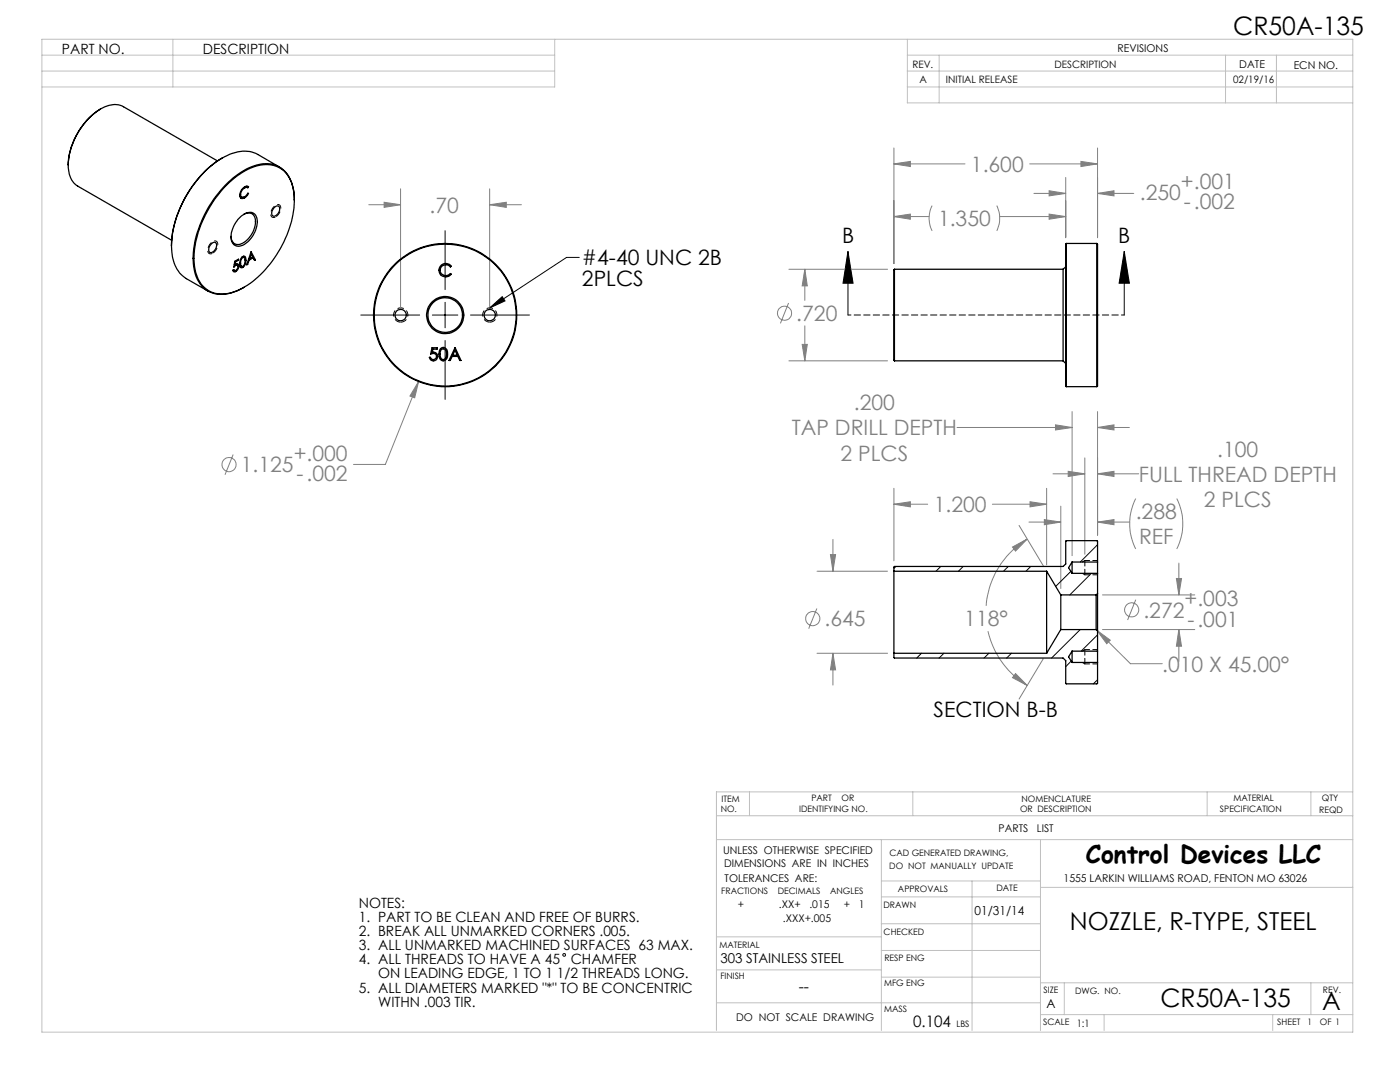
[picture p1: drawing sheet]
<svg xmlns="http://www.w3.org/2000/svg" width="279mm" height="216mm" viewBox="0 0 279 216" stroke-linecap="round" stroke-linejoin="round" font-family="sans-serif">
<g fill="none" stroke="#808080" stroke-width=".2">
<path d="M79.9 37.7v23.9M97.7 37.7v23.9M178.4 32.7l3.3-.5v1zM178.4 29.5v23.1M178.4 32.7h14.2M205.5 32.7h13.5M206.3 38.6h6.4M209.4 38.1l3.3 .5-3.3 .5zM212.7 35.4v12M215.7 32.2l3.3 .5-3.3 .5zM219 38.6l3.3-.5v1zM219 29.5v17.9"/>
<path d="M219 38.6h7.3M73.6 40.9h6.3M76.7 40.4l3.2 .5-3.2 .5zM97.7 40.9l3.3-.5v1zM97.7 40.9h6.4M157.4 53.7h19.7M160.6 53.7l.5 3.3h-1zM160.6 53.7v6.2M178.4 43.2l3.3-.5v1zM178.4 43.2h7M186 41a5.6 5.6 0 0 0 0 5.1M198.9 41a5.9 5.9 0 0 1 0 5.1"/>
<path d="M199.5 43.2h13.2M209.4 42.7l3.3 .5-3.3 .5zM83.5 76.1l-.7 3.3-1-.4zM83.5 76.1l-6.6 16.6h-6.3M157.4 60.5l-1.6 4M157.4 72h19.7M160.1 68.7h1l-.5 3.3zM160.6 65v7M46.5 90.7l-1.6 4M178.4 97.4v14.5M191 85.3h23M208.9 97.4v15.3"/>
<path d="M210.1 94.5h6.4M210.6 84.8l3.4 .5-3.4 .5zM213.2 94.1l3.3 .4-3.3 .6zM214 82.1v28.8M216.5 91.4v19.2M219 85.3l3.3-.5v1zM219 94.5l3.3-.4v1zM219 82.1v24.7M219 85.3h6.4M219 94.5h8.3M226.7 99.5a11.1 11.1 0 0 0 0 10M234.8 99.5a11.1 11.1 0 0 1 0 10"/>
<path d="M163.1 114h14M165.7 110.7h1.1l-.6 3.3zM166.2 107.6v6.4M178.4 100.6l3.3-.5v1zM178.4 100.6h6.7M198 100.6h10.9M202.1 109.1l2.9-1.5-2.3 2.4zM203.4 104.8l4.8 8.1M205 107.6a17.2 17.2 0 0 0-8.2 13.3M205.4 104.2h6.3M205.6 100.1l3.3 .5-3.3 .5zM208.4 103.7l3.3 .5-3.3 .5z"/>
<path d="M211.7 101v16.4M219 104.2l3.3-.5v1zM219 104.2h6.5M220 118.7h18.4M226.7 119.7l-1.7 4M234.8 115.4h1l-.5 3.3zM235.3 112.4v6.3M163 121.4l-1.6 4M163.1 130.4h14M166.2 130.4l.6 3.3h-1.1zM166.2 130.4v6.3M197.2 125.9a17.2 17.2 0 0 0 7.8 10.9"/>
<path d="M202.7 134.4l2.3 2.4-2.9-1.6zM208.2 131.4l-4.8 8.1M218.9 125.8l2.7 1.9-.7 .7zM218.9 125.8l6.7 6.6h6.4M220 125.6h18.4M235.3 125.6l.5 3.3h-1zM235.3 125.6v6.4"/>
<circle cx="156.6" cy="62.5" r="1.41"/>
<circle cx="45.7" cy="92.7" r="1.42"/>
<circle cx="162.2" cy="123.4" r="1.41"/>
<circle cx="225.8" cy="121.7" r="1.41"/>
</g>
<g fill="none" stroke="#000" stroke-width=".2">
<path d="M88.8 46v11.8M115.6 51.4h-2.5l-15.4 10.1M169.2 50.2l1.1 6.3h-2.1zM169.2 50.2v12.7M224.4 50.2l1 6.3h-2.1zM224.4 50.2v12.7M72 62.9h11.7M86.3 62.9h5.1M88.8 60.3v5.1M88.8 67.9v11.8M93.9 62.9h11.8M97.7 61.5l2.5-2.3 .6 .8z"/>
<circle cx="112.6" cy="190.5" r=".26"/>
</g>
<path d="M80 64.3a1.42 1.42 0 0 1-1.3-2.1 1.42 1.42 0 0 1 2.4-.2 1.42 1.42 0 0 1-1 2.3h-.1M97.8 64.3a1.42 1.42 0 0 1-1.3-2.1 1.42 1.42 0 0 1 2.4-.2 1.42 1.42 0 0 1-1 2.3h-.1" fill="none" stroke="#000" stroke-width=".2" stroke-dasharray="1.3 .6" stroke-linecap="butt"/>
<path d="M42.5 50.5a.7 .7 0 0 1-1-.1 .7 .7 0 0 1 0-.9 1.51 1.51 0 0 1 1.7-1.3 1.73 1.73 0 0 1-.7 2.3M55 43.3a.7 .7 0 0 1-.9-.1 .7 .7 0 0 1 0-1 1.51 1.51 0 0 1 1.7-1.3 1.73 1.73 0 0 1-.8 2.4" fill="none" stroke="#000" stroke-width=".2" stroke-dasharray="1.3 .6" stroke-dashoffset="-.1" stroke-linecap="butt"/>
<path d="M224.4 62.9h-55.1" fill="none" stroke="#000" stroke-width=".2" stroke-dasharray="1.3 .6" stroke-dashoffset=".7"/>
<g fill="none" stroke="#c0c0c0" stroke-width=".2">
<path d="M8.4 7.8h261.6v198.2h-261.6zM8.4 11h102.3M8.4 14.2h102.3M34.5 7.8v9.6M110.7 7.8v9.6h-102.3M181.1 11h88.9M181.1 14.2h88.9M181.1 17.4h88.9M181.1 7.8v12.7h88.9M187.4 11v9.5M244.6 11v9.5M254.7 11v9.5"/>
<path d="M149.6 158v4.8M182.2 158v4.8M240.9 158v4.8M261.6 158v4.8M270 158h-127v47.6M143 167.5h127M143 162.8h127M175.9 167.5v38.1M175.9 179h31.7M175.9 175.8h31.7M194 175.8v29.8M207.6 167.5v38.1"/>
<path d="M207.6 177.1h62.4M143 193.5h32.9M143 186.9h32.9M175.9 195h31.7M175.9 189.7h31.7M175.9 184.3h31.7M207.6 196.1h62.4M212.4 196.1v6.4M261.6 196.1v6.4M143 200.1h64.6M207.6 202.5h62.4M220.3 202.5v3.1"/>
<path d="M254 202.5v3.1"/>
</g>
<path d="M216.5 111.8v2.9M216.5 129.6v2.9" fill="none" stroke="#000" stroke-width=".2" stroke-dasharray="1.3 .6" stroke-dashoffset=".2"/>
<path d="M219 114.7h-2.5M219 111.8h-2.5M219 132.5h-2.5M219 129.6h-2.5" fill="none" stroke="#000" stroke-width=".2" stroke-dasharray="1.3 .6" stroke-dashoffset=".3"/>
<path d="M216.5 111.8l-.5 .3M216.5 114.7l-.5-.3M216.5 129.6l-.5 .3M216.5 132.5l-.5-.3" fill="none" stroke="#000" stroke-width=".2" stroke-dasharray="1.3 .6"/>
<path d="M224.4 50.2l1 6.3h-2.1zM169.2 50.2l1.1 6.3h-2.1z" fill="#000"/>
<path d="M83.5 76.1l-1.7 2.9 1 .4zM76.7 40.4l3.2 .5-3.2 .5zM97.7 40.9l3.3-.5v1zM178.4 32.7l3.3-.5v1zM215.7 32.2l3.3 .5-3.3 .5zM209.4 38.1l3.3 .5-3.3 .5zM219 38.6l3.3-.5v1zM160.6 53.7l.5 3.3h-1zM160.1 68.7h1l-.5 3.3zM209.4 42.7l3.3 .5-3.3 .5zM178.4 43.2l3.3-.5v1zM165.7 110.7h1.1l-.6 3.3zM166.2 130.4l.6 3.3h-1.1zM202.1 109.1l2.9-1.5-2.3 2.4zM202.7 134.4l2.3 2.4-2.9-1.6zM208.4 103.7l3.3 .5-3.3 .5zM219 104.2l3.3-.5v1zM210.6 84.8l3.4 .5-3.4 .5zM219 85.3l3.3-.5v1zM213.2 94.1l3.3 .4-3.3 .6zM219 94.5l3.3-.4v1zM218.9 125.8l2.7 1.9-.7 .7zM178.4 100.6l3.3-.5v1zM205.6 100.1l3.3 .5-3.3 .5zM234.8 115.4h1l-.5 3.3zM235.3 125.6l.5 3.3h-1z" fill="#808080"/>
<path d="M97.7 61.5l2.5-2.3 .6 .8z" fill="#000"/>
<g fill="none" stroke="#000" stroke-width=".25">
<path d="M20.1 21.7a14.1 14.1 0 0 0-6.5 11.2M43.4 32.1l-18.7-10.8a5.1 5.1 0 0 0-5.5 1 14.3 14.3 0 0 0-5.6 11.1 4.5 4.5 0 0 0 1.9 3.7l18.8 10.8M44.3 31.5a22.1 22.1 0 0 0-10.1 17.5M45.2 36.9a11.8 11.8 0 0 1 8.2-4.1 5.2 5.2 0 0 1 5.1 4.6 18.6 18.6 0 0 1-3.3 13.5 17.4 17.4 0 0 1-9 7.5 5.4 5.4 0 0 1-7.3-4.6 18 18 0 0 1 2.8-12.2 25.2 25.2 0 0 1 3.5-4.7zM47.9 39.1l.3 .2M47.9 38.8h.1M48 38.8a.45 .45 0 0 0 .5 .6l.5-.3 .5-.5h.1l-.8 .9M48.3 39.3l-.3 .1M48.6 39.3l.2 .2M48.6 37.4l.2 .1M48.8 37.5l-.6 .7-.2 .6M49 37.2v.1"/>
<path d="M49 37.2l.4 .2M49.2 37.1l-.1 .2M49.4 37.2l.2 .1M49.6 37.3a1.31 1.31 0 0 0-1.7 1.3 .65 .65 0 0 0 .1 .8 .65 .65 0 0 0 .8 .1M49.6 37.3l-.1 .2h-.7M55.8 33.3l-4.3-2.5a6.7 6.7 0 0 0-6.6 .5 21.7 21.7 0 0 0-9.8 12.5 12.8 12.8 0 0 0 .2 9.9l.5 .8 1 .9 4.7 2.7M58.7 40a7.3 7.3 0 0 0-2.9-6.7 6.8 6.8 0 0 0-6.6 .4 21.9 21.9 0 0 0-10.6 18.4 6.7 6.7 0 0 0 3.3 6.2 7.6 7.6 0 0 0 6.8-1M42.2 48.6a.59 .59 0 0 1 .8-.2 .59 .59 0 0 1 .2 .9 1.16 1.16 0 0 1-1.4 1 1.3 1.3 0 0 1 .4-1.7zM46.5 54h.2l.4 .2M46.6 53.9l.1 .1M46.7 52.8l.4 .2M46.8 52.2l.2 .1"/>
<path d="M47 52.3l-.1 .6 .2-.2M47.1 53l.2-.1a.67 .67 0 0 1 .1 .7 .67 .67 0 0 1-.7 .3v-.1l-.2 .1 .1 .3h.5M47.1 52.7h.5l.1 .4M47.1 52.7l.3 .2M47.3 52.7v.2M47.4 51.8l.2 .1M47.4 53l.3 .1M47.6 51.9v-.2l-.8 .4-.1 1.2 .4-.3M47.6 51.9l-.6 .4M47.7 53.1l-.3 .7-.3 .4M47.7 43.5a2.59 2.59 0 0 1 2.8-1 2.45 2.45 0 0 1 .6 3.1 4.6 4.6 0 0 1-3.6 3.5 1.77 1.77 0 0 1-1.4-2.3 5.9 5.9 0 0 1 1.6-3.3zM47.9 53l.3 .2"/>
<path d="M47.9 52.4l.1 .1M48.1 53.2h-.2M48.1 53.2l.4 .2M48.1 53.1v.1M48.3 51.3l.2 .1M48.5 51.4h.2a1.18 1.18 0 0 1-.5 1.8l-.2-.7M48.5 51.4l-.3 .4-.2 .7M48.6 51.1l.1 .3-.3-.2M48.6 42.8a1.44 1.44 0 0 1 1.7-.1 1.44 1.44 0 0 1 .7 1.5 5 5 0 0 1-3.3 4.6 1.47 1.47 0 0 1-1.6-1.6M48.9 51.8l.2 .1M49.1 51.9l-.1 .8-.5 .7M49.1 51.9v-.2a.47 .47 0 0 0-.4-.6 .47 .47 0 0 0-.5 .4 2.09 2.09 0 0 0-.2 1.9h.5"/>
<path d="M49.3 52.7h.1M49.6 51.9h.1M49.7 51.6h.1M49.7 51.9l-.3 .8M50 50.6l.1 .1M50.1 50.7l-.3 .9M50.1 50.7l.3 .6-.6 .3M50.3 51.3l.2 .1M50.4 51.3l.1 .1M50.5 51.4l-.8 .5M50.5 51.4l.3 .6 .2-.1M50.6 51.7l.4 .2"/>
<path d="M51 51.9l-.9-1.6-.9 2.5 .2-.1M54.8 41.4a.57 .57 0 0 1 .7-.3 .57 .57 0 0 1 .3 .7 1.2 1.2 0 0 1-1.4 1.2 1.29 1.29 0 0 1 .4-1.6zM88.1 52.9a1.36 1.36 0 0 1 2 .2l-.2 .2a1.13 1.13 0 0 0-1.7-.2 1.13 1.13 0 0 0 0 1.7 1.13 1.13 0 0 0 1.7-.2l.2 .1a1.36 1.36 0 0 1-2.1 .2 1.36 1.36 0 0 1 .1-2zM178.5 53.7v18.3M178.5 53.7l-.1 .2v18l.1 .1M178.5 53.7h33.7M212.2 53.7v18.3M212.7 53.2l-.5 .5M212.8 48.6v28.6M212.8 48.6l-.1 .1v28.3l.1 .2M212.8 48.6h6.1M218.9 48.6v28.6"/>
<path d="M218.9 48.6l.1 .1v28.3l-.1 .2M86.2 69.4h1v.3h-.8l-.1 .6a.83 .83 0 0 1 1 .6 .83 .83 0 0 1-.6 1.1 .83 .83 0 0 1-1-.7h.2a.61 .61 0 0 0 .8 .4 .61 .61 0 0 0 .3-.8 .61 .61 0 0 0-.8-.3l-.3 .1zM87.9 69.6a.92 .92 0 0 1 1.1 0 .92 .92 0 0 1 .3 1.1 .9 .9 0 0 1-.3 1.1 .9 .9 0 0 1-1.2-.3l-.2-.8zM88 69.8a.61 .61 0 0 1 .7-.1 .61 .61 0 0 1 .4 .6v.4a.73 .73 0 0 1-.1 .8 .73 .73 0 0 1-.9 .1 1.75 1.75 0 0 1-.1-1.8zM90.8 69.4l1.2 2.5h-.2l-.4-.8h-1.2l-.3 .8h-.3zM90.8 69.9l.5 1h-1zM178.5 72h33.7M212.2 72l.5 .5M212.8 77.2h6.1M178.4 114v16.4M178.4 114h30.5M208.9 114v16.4"/>
<path d="M208.9 114l2.8 4.7M211.7 118.7v6.9M211.7 118.7h7.1M214 112.1v2.3M214 112.1h5M214 112.1l-.7 1.2 .7 1.1M214 114.4h5M218.8 118.7v6.9M219 118.5v7.4M219 112.1v2.3M219 112.1v-4.1l-.1-.1h-6.1l-.1 .1v4.5l-.5 .5h-33.7l-.1 1M219 114.4v4.1"/>
<path d="M219 118.5l-.2 .2M178.4 130.4l.1 .9h33.7l.5 .5v4.5l.1 .2h6.1l.1-.2v-4.1M178.4 130.4h30.5M211.7 125.6l-2.8 4.8M211.7 125.6h7.1M214 129.9v2.3M214 132.2h5M214 129.9h5M214 129.9l-.7 1.2 .7 1.1M218.8 125.6l.2 .3M219 129.9v2.3M219 125.9v4"/>
<circle cx="79.9" cy="62.9" r="1.13"/>
<circle cx="88.8" cy="62.9" r="3.5"/>
<circle cx="88.8" cy="62.9" r="14.3"/>
<circle cx="88.8" cy="62.9" r="14.2"/>
<circle cx="88.9" cy="62.9" r="3.7"/>
<circle cx="97.7" cy="62.9" r="1.13"/>
</g>
<g fill="none" stroke="#000" stroke-width=".2">
<path d="M178.8 113l-.4 .4M187.7 113l-.9 1M192.2 113l-.9 1M201.2 113l-.9 1M205.7 113l-.9 1M213.7 114l-3 3M217.8 114.4l-4.3 4.3M219 108.7l-3.4 3.4M183.9 130.4l-.9 .9M188.4 130.4l-1 .9M197.3 130.4l-.9 .9M201.9 130.4l-1 .9"/>
<path d="M213.8 131.9l-1.1 1.1M215.6 125.6l-5.7 5.7M219 135.6l-.8 .9M219 126.7l-3.2 3.2"/>
</g>
<g font-size="5.1">
<text x="246.1" y="6.9">CR50A-135</text>
<text x="231.6" y="200.9">CR50A-135</text>
<text x="263.8" y="201.6">A</text>
</g>
<g font-size="4.9">
<text x="216.7" y="172.2">Control Devices LLC</text>
<text x="213.5" y="185.6">NOZZLE, R-TYPE, STEEL</text>
</g>
<g font-size="4.2" fill="#808080">
<text x="193.8" y="34.3">1.600</text>
<text x="227.5" y="39.9">.250</text>
<text x="235.7" y="37.7">+.001</text>
<text x="236.3" y="41.8">-.002</text>
<text x="85.7" y="42.4">.70</text>
<text x="187.2" y="45.1">1.350</text>
<text x="158.9" y="64">.720</text>
<text x="170.4" y="81.8">.200</text>
<text x="158" y="86.9">TAP DRILL DEPTH</text>
<text x="48.1" y="94.2">1.125</text>
<text x="58.6" y="92">+.000</text>
<text x="167.7" y="91.9">2 PLCS</text>
<text x="242.9" y="91.1">.100</text>
<text x="59.2" y="96.1">-.002</text>
<text x="227.3" y="96.1">FULL THREAD DEPTH</text>
<text x="240.3" y="101.2">2 PLCS</text>
<text x="186.3" y="102.2">1.200</text>
<text x="226.7" y="103.6">.288</text>
<text x="227.3" y="108.6">REF</text>
<text x="164.5" y="125">.645</text>
<text x="192.5" y="125">118°</text>
<text x="228.2" y="123.2">.272</text>
<text x="236.4" y="121">+.003</text>
<text x="237" y="125.1">-.001</text>
<text x="232" y="134">.010 X 45.00°</text>
</g>
<g font-size="4.2">
<text x="116.1" y="52.9">#4-40 UNC 2B</text>
<text x="168.1" y="48.4">B</text>
<text x="223.2" y="48.4">B</text>
<text x="116.1" y="57.1">2PLCS</text>
<text x="186.3" y="143.2">SECTION B-B</text>
</g>
<text font-size="3.2" x="159.4" y="198">--</text>
<text font-size="3.1" x="182.2" y="204.8">0.104</text>
<g font-size="2.8">
<text x="12.4" y="10.7">PART NO.</text>
<text x="40.5" y="10.7">DESCRIPTION</text>
<text x="71.6" y="181.1">NOTES:</text>
<text x="71.6" y="183.9">1. PART TO BE CLEAN AND FREE OF BURRS.</text>
<text x="71.6" y="186.8">2. BREAK ALL UNMARKED CORNERS .005.</text>
<text x="71.6" y="189.6">3. ALL UNMARKED MACHINED SURFACES 63 MAX.</text>
<text x="71.6" y="192.4">4. ALL THREADS TO HAVE A 45</text>
<text x="75.4" y="195.2">ON LEADING EDGE, 1 TO 1 1/2 THREADS LONG.</text>
<text x="113.9" y="192.4">CHAMFER</text>
<text x="71.6" y="198">5. ALL DIAMETERS MARKED &quot;*&quot; TO BE CONCENTRIC</text>
<text x="75.5" y="200.9">WITHN .003 TIR.</text>
</g>
<text font-size="2.7" x="143.8" y="192.2">303 STAINLESS STEEL</text>
<g font-size="2.5">
<text x="194.5" y="182.5">01/31/14</text>
<text x="208.9" y="201.2">A</text>
</g>
<g font-size="2.1">
<text x="223" y="10.4">REVISIONS</text>
<text x="247.3" y="13.6">DATE</text>
<text x="258.2" y="13.8">ECN NO.</text>
<text x="199.3" y="166.1">PARTS</text>
<text x="207" y="166.1">LIST</text>
<text x="144.3" y="170.3">UNLESS OTHERWISE SPECIFIED</text>
<text x="144.5" y="173">DIMENSIONS ARE IN INCHES</text>
<text x="144.6" y="175.9">TOLERANCES ARE:</text>
<text x="212.3" y="176">1555 LARKIN WILLIAMS ROAD, FENTON MO 63026</text>
<text x="147.3" y="181.2">+</text>
<text x="155.4" y="181.2">.XX+</text>
<text x="156.2" y="184">.XXX+.005</text>
<text x="161.5" y="181.2">.015</text>
<text x="168.4" y="181.2">+</text>
<text x="171.4" y="181.2">1</text>
<text x="146.9" y="203.6">DO NOT SCALE DRAWING</text>
</g>
<g font-size="2">
<text x="182.1" y="13.5">REV.</text>
<text x="183.5" y="16.5">A</text>
<text x="188.8" y="16.7">INITIAL RELEASE</text>
<text x="210.4" y="13.5">DESCRIPTION</text>
<text x="246.1" y="16.7">02/19/16</text>
<text x="214.9" y="204.8">1:1</text>
</g>
<g font-size="1.8">
<text x="144" y="159.9">ITEM</text>
<text x="161.9" y="159.9">PART</text>
<text x="167.9" y="159.9">OR</text>
<text x="203.6" y="162">OR DESCRIPTION</text>
<text x="203.9" y="160">NOMENCLATURE</text>
<text x="246.2" y="159.9">MATERIAL</text>
<text x="263.8" y="159.8">QTY</text>
<text x="143.9" y="162.1">NO.</text>
<text x="159.5" y="162">IDENTIFYING NO.</text>
<text x="243.5" y="162.1">SPECIFICATION</text>
<text x="263.3" y="162.1">REQD</text>
<text x="177.5" y="173.4">DO NOT MANUALLY UPDATE</text>
<text x="177.5" y="170.9">CAD GENERATED DRAWING,</text>
<text x="143.9" y="178.5">FRACTIONS</text>
<text x="155.2" y="178.5">DECIMALS</text>
<text x="165.7" y="178.5">ANGLES</text>
<text x="179.2" y="177.9">APPROVALS</text>
<text x="198.9" y="177.9">DATE</text>
<text x="176.3" y="181.1">DRAWN</text>
<text x="143.6" y="189.1">MATERIAL</text>
<text x="176.4" y="186.5">CHECKED</text>
<text x="176.5" y="191.7">RESP ENG</text>
<text x="143.8" y="195.3">FINISH</text>
<text x="176.4" y="196.7">MFG ENG</text>
<text x="176.4" y="202">MASS</text>
<text x="208.3" y="198.2">SIZE</text>
<text x="214.6" y="198.3">DWG. NO.</text>
<text x="264" y="198.1">REV.</text>
<text x="190.9" y="204.9">LBS</text>
<text x="208.2" y="204.5">SCALE</text>
<text x="254.9" y="204.5">SHEET</text>
<text x="260.9" y="204.5">1</text>
<text x="263.4" y="204.5">OF 1</text>
</g>
</svg>
